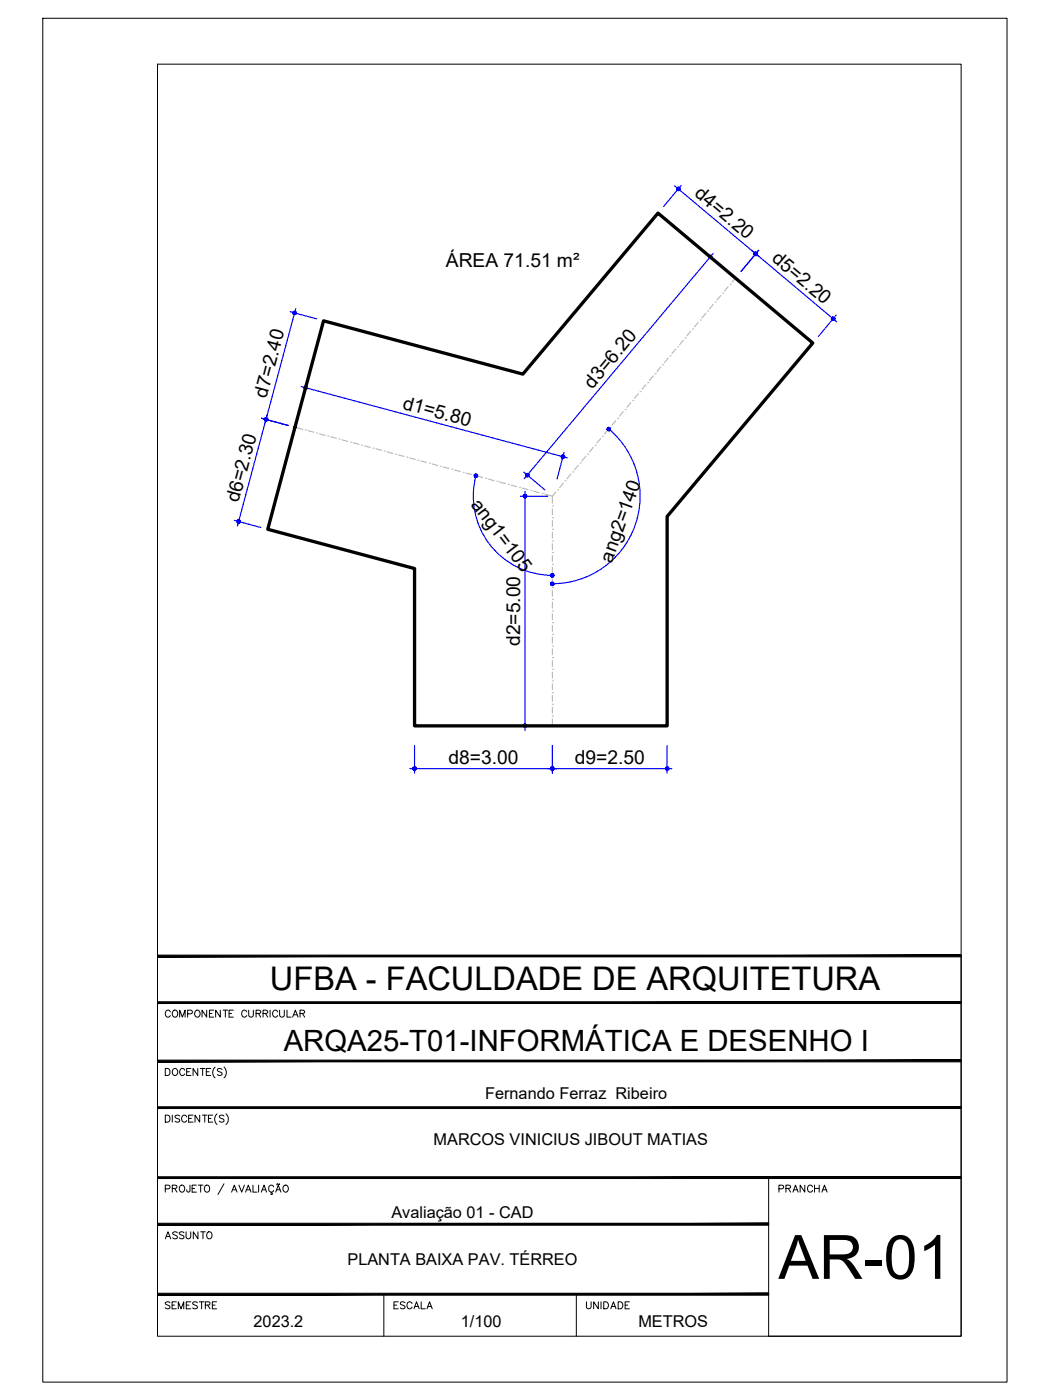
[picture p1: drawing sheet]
<svg xmlns="http://www.w3.org/2000/svg" width="229mm" height="305mm" viewBox="0 0 229 305" stroke-linecap="round" stroke-linejoin="round" font-family="sans-serif">
<!-- layer: ARQ_EIXO CINZA 04 -->
<g fill="none" stroke="#bababa" stroke-width=".25">
<path d="M143.8 79.9l-.8 1M144.3 79.4h.1M145.5 77.9l-.8 1M145.9 77.5h.1M147.1 76l-.8 1M147.5 75.5h.1M148.8 74.1l-.8 1M149.2 73.6h.1M150.4 72.1l-.8 1M150.8 71.6h.1M152 70.2l-.8 1M152.4 69.7h.1"/>
<path d="M153.7 68.2l-.9 1M154.1 67.7h.1M155.3 66.3l-.8 1M155.7 65.8h.1M156.9 64.3l-.8 1M157.3 63.8h.1M158.5 62.4l-.8 1M159 61.9h.1M160.1 60.5l-.7 .9M64.2 93l1.7 .5M66.5 93.6h.1M67.1 93.8l1.2 .3"/>
<path d="M68.9 94.3h.1M69.6 94.4l1.2 .4M71.4 94.9h.1M72 95.1l1.2 .3M73.8 95.6h.1M74.5 95.8l1.2 .3M76.3 96.3h.1M76.9 96.4l1.2 .3M78.7 96.9h.1M79.4 97.1l1.2 .3M81.2 97.6h.1M81.8 97.7l1.3 .3"/>
<path d="M83.7 98.2h.1M84.3 98.4l1.2 .3M86.1 98.9h.1M86.7 99.1l1.3 .3M88.6 99.5h.1M89.2 99.7l1.2 .3M127.6 99.4l-.9 .9M127.9 98.9h.1M129.2 97.4l-.8 1M129.6 96.9h.1M130.8 95.5l-.8 .9M131.2 95h.1"/>
<path d="M132.4 93.5l-.8 1M132.8 93h.1M134.1 91.6l-.8 .9M134.5 91.1h.1M135.7 89.6l-.8 1M136.1 89.2h.1M137.3 87.7l-.8 .9M137.8 87.2h.1M139 85.7l-.9 1M139.4 85.3h.1M140.6 83.8l-.8 1M141 83.3h.1"/>
<path d="M142.2 81.8l-.8 1M142.6 81.4h.1M91 100.2h.1M91.7 100.4l1.1 .3M93.5 100.8h.1M94.1 101l1.2 .3M95.9 101.5h.1M96.5 101.7l1.2 .3M98.4 102.2h.1M99 102.3l1.2 .4M100.8 102.8h.1M101.4 103l1.3 .3"/>
<path d="M103.3 103.5h.1M103.9 103.6l1.2 .4M105.7 104.1h.1M106.3 104.3l1.3 .3M108.2 104.8h.1M108.8 104.9l1.2 .4M110.7 105.5h.1M111.3 105.6l1.2 .4M113.1 106.1h.1M113.7 106.3l1.2 .3M115.6 106.8h.1M116.2 106.9l1.2 .4"/>
<path d="M118 107.4h.1M118.6 107.6l1.7 .4M120.3 117.8h.1M120.3 115.2h.1M120.3 112.7h.1M120.3 110.2h.1M120.3 110.8v1.3M120.3 113.3v1.3M120.3 115.9v1.2M120.3 118.4v1.3M121 107.1l-.7 .9v1.5M121.4 106.6h.1"/>
<path d="M122.6 105.2l-.8 1M123 104.7h.1M124.2 103.3l-.8 .9M124.7 102.7h.1M125.9 101.3l-.8 1M126.3 100.8h.1M120.3 138.1h.1M120.3 135.6h.1M120.3 133h.1M120.3 130.5h.1M120.3 127.9h.1M120.3 125.4h.1"/>
<path d="M120.3 122.9h.1M120.3 120.3h.1M120.3 120.9v1.3M120.3 123.5v1.3M120.3 126v1.3M120.3 128.6v1.2M120.3 131.1v1.3M120.3 133.6v1.3M120.3 136.2v1.3M120.3 138.7v1.3M120.3 155.9h.1M120.3 153.3h.1"/>
<path d="M120.3 150.8h.1M120.3 148.3h.1M120.3 145.7h.1M120.3 143.2h.1M120.3 140.6h.1M120.3 141.3v1.2M120.3 143.8v1.3M120.3 146.3v1.3M120.3 148.9v1.3M120.3 151.4v1.3M120.3 154v1.2M120.3 156.5v1.5"/>
</g>
<!-- layer: COTA AZUL -->
<g fill="none" stroke="#00f" stroke-width=".25">
<path d="M146.9 40.5l18.4 15.4M148.3 40.3l-3.8 4.7M153.9 55.3l4.6 3.9M155.3 55.2l-41.2 49M163.8 54.6l18.4 15.5M165.2 54.5l-3.9 4.6M63.2 67.9l5.8 1.5M64.4 67.2l-12.7 47.3M182 68.6l-3.8 4.6M56.9 91.1l5.8 1.5M65.6 84.2l57.9 15.5M66.8 83.4l-1.6 5.8"/>
<path d="M122.8 98.5l-1.5 5.8M132.5 93.4a19.1 19.1 0 0 1 5.7 21.1 19.1 19.1 0 0 1-17.9 12.6M51 113.3l5.8 1.6M103.6 103.5a17.3 17.3 0 0 0 16.7 21.8M113.3 108h6M114 102.8l4.6 3.8M114.3 107v52M113.3 158h6M89.2 167.3h57.1M90.3 162.3v6M120.3 162.3v6M145.2 162.3v6"/>
</g>
<!-- layer: 0 -->
<g fill="#00f" stroke="#00f" stroke-width=".22">
<path d="M66.2 84.3v.2l.3-.1zM66.2 84.5l.3-.1-.2 .3zM66.3 84.7l.1 .1 .1-.4z"/>
<path d="M66.5 84.4l-.1 .4h.2zM66.5 84.4l.3 .3-.2 .1zM66.5 84.4l.3 .3 .1-.2z"/>
<path d="M66.5 84.4l.4 .1v-.2zM66.8 84.2l.1 .1-.4 .1zM66.6 84l-.1 .4 .3-.2z"/>
<path d="M66.4 84l.1 .4 .1-.4zM66.3 84.2l.1-.2 .1 .4zM66.3 84.2l-.1 .1 .3 .1z"/>
<path d="M122.6 99.4l.3 .1v-.2zM122.6 99.4l.2-.3 .1 .2zM122.6 99.1v.3l.2-.3z"/>
<path d="M122.5 99.1l.1 .3v-.3zM122.3 99.1h.2l.1 .3zM122.3 99.1l-.1 .2 .4 .1z"/>
<path d="M122.2 99.3v.2l.4-.1zM122.2 99.5l.4-.1-.3 .3zM122.6 99.4l-.3 .3 .2 .1z"/>
<path d="M122.6 99.4l-.1 .4h.1zM122.6 99.4l.2 .3-.2 .1zM122.6 99.4l.2 .3 .1-.2z"/>
<path d="M114.1 107.7l.2 .3v-.3zM114.1 107.7l.2 .3-.3-.2zM114 107.8l-.1 .2h.4z"/>
<path d="M113.9 108l.1 .2 .3-.2zM114 108.2l.3-.2-.2 .3zM114.3 108l-.2 .3 .2 .1z"/>
<path d="M114.3 108v.4l.2-.1zM114.3 108l.3 .2-.1 .1zM114.3 108l.3 .2v-.2z"/>
<path d="M114.3 108h.3v-.2zM114.5 107.7l.1 .1-.3 .2zM114.3 107.7v.3l.2-.3z"/>
<path d="M114.3 158v.4l.2-.1zM114.3 158l.3 .2-.1 .1zM114.3 158l.3 .2v-.2z"/>
<path d="M114.3 158h.3v-.2zM114.5 157.7l.1 .1-.3 .2zM114.3 157.6v.4l.2-.3z"/>
<path d="M114.1 157.7l.2 .3v-.4zM114.1 157.7l.2 .3-.3-.2zM114 157.8l-.1 .2h.4z"/>
<path d="M113.9 158l.1 .2 .3-.2zM114 158.2l.3-.2-.2 .3zM114.3 158l-.2 .3 .2 .1z"/>
<path d="M114.8 103.4l-.2 .3 .1 .1zM114.8 103.4l.1 .4h-.2zM114.8 103.4l.1 .4 .2-.1z"/>
<path d="M114.8 103.4l.3 .3v-.2zM114.8 103.4l.3-.1v.2zM115 103.2l-.2 .2 .3-.1z"/>
<path d="M114.9 103.1l-.1 .3 .2-.2zM114.7 103.1h.2l-.1 .3zM114.5 103.2l.3 .2-.1-.3z"/>
<path d="M114.5 103.2l-.1 .2h.4zM114.4 103.4h.4l-.4 .1zM114.4 103.5l.2 .2 .2-.3z"/>
<path d="M154.7 55.6l-.1 .4 .3-.3zM154.5 55.6h.2l-.1 .4zM154.3 55.7l.3 .3-.1-.4z"/>
<path d="M154.3 55.7v.2l.3 .1zM154.3 55.9l.3 .1-.3 .1zM154.3 56.1l.1 .1 .2-.2z"/>
<path d="M154.4 56.2l.2 .1v-.3zM154.6 56l.2 .3h-.2zM154.6 56l.2 .3 .1-.1z"/>
<path d="M154.6 56l.3 .2 .1-.2zM154.6 56l.4-.2v.2zM154.9 55.7l-.3 .3 .4-.2z"/>
<path d="M147.4 40.9l-.1 .2h.4zM147.3 41.1h.4l-.4 .1zM147.3 41.2l.1 .2 .3-.3z"/>
<path d="M147.7 41.1l-.3 .3 .2 .1zM147.7 41.1l.1 .4h-.2zM147.7 41.1l.1 .4 .2-.1z"/>
<path d="M147.7 41.1l.3 .3v-.2zM147.7 41.1l.3-.1v.2zM147.9 40.9l-.2 .2 .3-.1z"/>
<path d="M147.7 40.8v.3l.2-.2zM147.6 40.8h.1v.3zM147.4 40.9l.3 .2-.1-.3z"/>
<path d="M164.5 55.2l.3 .3 .1-.2zM164.5 55.2l.4-.1v.2zM164.8 55l-.3 .2 .4-.1z"/>
<path d="M164.6 54.9l-.1 .3 .3-.2zM164.4 54.9h.2l-.1 .3zM164.3 55l.2 .2-.1-.3z"/>
<path d="M164.3 55l-.1 .2h.3zM164.2 55.2h.3l-.3 .2zM164.2 55.4l.1 .1 .2-.3z"/>
<path d="M164.5 55.2l-.2 .3 .2 .1zM164.5 55.2l.2 .4h-.2zM164.5 55.2l.2 .4 .1-.1z"/>
<path d="M164.3 55l-.1 .2h.3zM164.2 55.2h.3l-.3 .2zM164.2 55.4l.1 .1 .2-.3z"/>
<path d="M164.5 55.2l-.2 .3 .2 .1zM164.5 55.2l.2 .4h-.2zM164.5 55.2l.2 .4 .1-.1z"/>
<path d="M164.5 55.2l.3 .3 .1-.2zM164.5 55.2l.4-.1v.2zM164.8 55l-.3 .2 .4-.1z"/>
<path d="M164.6 54.9l-.1 .3 .3-.2zM164.4 54.9h.2l-.1 .3zM164.3 55l.2 .2-.1-.3z"/>
<path d="M181.4 69.4l.3 .2 .1-.1zM181.4 69.4l.3-.1 .1 .2zM181.6 69.1l-.2 .3 .3-.1z"/>
<path d="M181.4 69v.4l.2-.3zM181.3 69h.1v.4zM181.1 69.2l.3 .2-.1-.4z"/>
<path d="M181.1 69.2l-.1 .1 .4 .1zM181 69.3l.4 .1-.4 .1zM181 69.5l.1 .2 .3-.3z"/>
<path d="M181.4 69.4l-.3 .3 .2 .1zM181.4 69.4l.1 .4h-.2zM181.4 69.4l.1 .4 .2-.2z"/>
<path d="M57.8 91l.1 .3 .1-.3zM57.7 91.1l.1-.1 .1 .3zM57.7 91.1l-.1 .1 .3 .1z"/>
<path d="M57.6 91.2v.2l.3-.1zM57.6 91.4l.3-.1-.2 .3zM57.7 91.6l.1 .1 .1-.4z"/>
<path d="M57.9 91.3l-.1 .4h.2zM57.9 91.3l.3 .3-.2 .1zM57.9 91.3l.3 .3 .1-.2z"/>
<path d="M57.9 91.3l.4 .1v-.2zM58.2 91.1l.1 .1-.4 .1zM58 91l-.1 .3 .3-.2z"/>
<path d="M51.9 113.5v.4h.2zM51.9 113.5l.3 .3-.1 .1zM51.9 113.5l.3 .3 .1-.2z"/>
<path d="M51.9 113.5l.4 .1v-.1zM51.9 113.5l.3-.2 .1 .2zM52.1 113.2l-.2 .3 .3-.2z"/>
<path d="M51.9 113.2v.3l.2-.3zM51.7 113.3l.2-.1v.3zM51.7 113.3l-.1 .2h.3z"/>
<path d="M51.6 113.5v.1l.3-.1zM51.6 113.6l.3-.1-.2 .3zM51.9 113.5l-.2 .3 .2 .1z"/>
<path d="M57.9 91.3l-.1 .4h.2zM57.9 91.3l.3 .3-.2 .1zM57.9 91.3l.3 .3 .1-.2z"/>
<path d="M57.9 91.3l.4 .1v-.2zM58.2 91.1l.1 .1-.4 .1zM58 91l-.1 .3 .3-.2z"/>
<path d="M57.8 91l.1 .3 .1-.3zM57.7 91.1l.1-.1 .1 .3zM57.7 91.1l-.1 .1 .3 .1z"/>
<path d="M57.6 91.2v.2l.3-.1zM57.6 91.4l.3-.1-.2 .3zM57.7 91.6l.1 .1 .1-.4z"/>
<path d="M64.1 67.8v.4l.1-.4zM63.9 67.9l.2-.1v.4zM63.9 67.9l-.1 .1 .3 .2z"/>
<path d="M63.8 68v.2h.3zM63.8 68.2h.3l-.2 .2zM63.9 68.4l.2 .1v-.3z"/>
<path d="M64.1 68.2v.3h.1zM64.1 68.2l.3 .2-.2 .1zM64.1 68.2l.3 .2 .1-.2z"/>
<path d="M64.1 68.2h.4v-.2zM64.4 67.9l.1 .1-.4 .2zM64.2 67.8l-.1 .4 .3-.3z"/>
<path d="M120.3 167.3h.3v-.2zM120.4 167l.2 .1-.3 .2zM120.3 167v.3l.1-.3z"/>
<path d="M120.1 167l.2 .3v-.3zM120.1 167l.2 .3-.4-.2zM119.9 167.1v.2h.4z"/>
<path d="M119.9 167.3v.2l.4-.2zM119.9 167.5l.4-.2-.2 .3zM120.3 167.3l-.2 .3 .2 .1z"/>
<path d="M120.3 167.3v.4l.1-.1zM120.3 167.3l.3 .2-.2 .1zM120.3 167.3l.3 .2v-.2z"/>
<path d="M89.9 167.3v.2l.4-.2zM89.9 167.5l.4-.2-.2 .3zM90.3 167.3l-.2 .3 .2 .1z"/>
<path d="M90.3 167.3v.4l.1-.1zM90.3 167.3l.3 .2-.2 .1zM90.3 167.3l.3 .2v-.2z"/>
<path d="M90.3 167.3h.3v-.2zM90.4 167l.2 .1-.3 .2zM90.3 167v.3l.1-.3z"/>
<path d="M90.1 167l.2 .3v-.3zM89.9 167.1l.2-.1 .2 .3zM89.9 167.1v.2h.4z"/>
<path d="M145.2 167.3h.4v-.2zM145.5 167l.1 .1-.4 .2zM145.2 167v.3l.3-.3z"/>
<path d="M145.1 167l.1 .3v-.3zM145.1 167l.1 .3-.3-.2zM144.9 167.1v.2h.3z"/>
<path d="M144.9 167.3v.2l.3-.2zM144.9 167.5l.3-.2-.1 .3zM145.2 167.3l-.1 .3 .1 .1z"/>
<path d="M145.2 167.3v.4l.3-.1zM145.2 167.3l.4 .2-.1 .1zM145.2 167.3l.4 .2v-.2z"/>
<path d="M119.9 167.3v.2l.4-.2zM119.9 167.5l.4-.2-.2 .3zM120.3 167.3l-.2 .3 .2 .1z"/>
<path d="M120.3 167.3v.4l.1-.1zM120.3 167.3l.3 .2-.2 .1zM120.3 167.3l.3 .2v-.2z"/>
<path d="M120.3 167.3h.3v-.2zM120.4 167l.2 .1-.3 .2zM120.3 167v.3l.1-.3z"/>
<path d="M120.1 167l.2 .3v-.3zM120.1 167l.2 .3-.4-.2zM119.9 167.1v.2h.4z"/>
<path d="M103.5 103.2l.1 .3 .1-.3zM103.3 103.3l.2-.1 .1 .3zM103.3 103.3v.2h.3z"/>
<path d="M103.3 103.5v.2l.3-.2zM103.3 103.7l.3-.2-.3 .3zM103.6 103.5l-.3 .3 .2 .1z"/>
<path d="M103.6 103.5l-.1 .4h.2zM103.6 103.5l.3 .3-.2 .1zM103.6 103.5l.3 .3 .1-.1z"/>
<path d="M103.6 103.5l.4 .2v-.2zM103.6 103.5l.3-.2 .1 .2zM103.7 103.2l-.1 .3 .3-.2z"/>
<path d="M120.3 125.3h.3v-.2zM120.4 124.9l.2 .2-.3 .2zM120.3 124.9v.4l.1-.4z"/>
<path d="M120.1 124.9l.2 .4v-.4zM120.1 124.9l.2 .4-.4-.2zM119.9 125.1v.2h.4z"/>
<path d="M119.9 125.3v.1l.4-.1zM119.9 125.4l.4-.1-.2 .3zM120.3 125.3l-.2 .3h.2z"/>
<path d="M120.3 125.3v.3h.1zM120.3 125.3l.3 .1-.2 .2zM120.3 125.3l.3 .1v-.1z"/>
<path d="M119.9 127.1v.2l.4-.2zM119.9 127.3l.4-.2-.2 .3zM120.3 127.1l-.2 .3 .2 .1z"/>
<path d="M120.3 127.1v.4l.1-.1zM120.3 127.1l.3 .2-.2 .1zM120.3 127.1l.3 .2v-.2z"/>
<path d="M120.3 127.1h.3v-.2zM120.4 126.8l.2 .1-.3 .2zM120.3 126.7v.4l.1-.3z"/>
<path d="M120.1 126.8l.2 .3v-.4zM120.1 126.8l.2 .3-.4-.2zM119.9 126.9v.2h.4z"/>
<path d="M132.2 93.2v.1l.3 .1zM132.2 93.3l.3 .1-.3 .1zM132.2 93.5l.1 .2 .2-.3z"/>
<path d="M132.5 93.4l-.2 .3 .2 .1zM132.5 93.4l.2 .4h-.2zM132.5 93.4l.2 .4 .1-.2z"/>
<path d="M132.5 93.4l.3 .2 .1-.1zM132.5 93.4l.4-.1v.2zM132.8 93.1l-.3 .3 .4-.1z"/>
<path d="M132.6 93l-.1 .4 .3-.3zM132.4 93h.2l-.1 .4zM132.2 93.2l.3 .2-.1-.4z"/>
</g>
<path d="M70.4 69.9l43.4 11.5 29.5-35 33.7 28.3-31.8 37.7v45.6h-54.9v-34.2l-32-8.6z" fill="none" stroke="#000" stroke-width=".72"/>
<!-- layer: MRG_EXTERNA -->
<path d="M9.3 4h209.9v296.9h-209.9z" fill="none" stroke="#000" stroke-width=".22"/>
<!-- layer: MRG_INTERNA -->
<path d="M34.3 14h175v276.9h-175z" fill="none" stroke="#000" stroke-width=".22"/>
<!-- layer: SIMB_01 -->
<g fill="#000" stroke="#000" stroke-width=".22">
<path d="M34.3 218.1v.4l175-.4zM34.3 218.5l175-.4v.4z"/>
<path d="M34.3 207.9v.4l175-.4zM34.3 208.3l175-.4v.4z"/>
<path d="M34.3 230.8v.4l175-.4zM34.3 231.2l175-.4v.4z"/>
<path d="M34.3 256.2v.4l175-.4zM34.3 256.6l175-.4v.4z"/>
<path d="M34.3 241v.3l175-.3zM34.3 241.3l175-.3v.3z"/>
<path d="M34.3 266.3v.4l133-.4zM34.3 266.7l133-.4v.4z"/>
<path d="M34.3 282h133v-.4zM34.3 281.6h133l-133 .4z"/>
</g>
<g fill="none" stroke="#000" stroke-width=".22">
<path d="M45 219.9v1.5l-1-1.5v1.5M46.5 219.9h-.9v1.5h.9M48 219.9v1.5l-1.1-1.5v1.5M48.6 219.9h1M49.1 219.9v1.5M50.8 219.9h-.9v1.5h.9M54.1 219.9v1.1l.5 .4h.3l.3-.4v-1.1M58.8 219.9v1.5M60.9 219.9v1.1l.4 .4 .5-.2 .1-1.3M62.5 219.9v1.5h.9M209.3 208.1v82.8h-42v-34.5M36 232.6h.5a.82 .82 0 0 1 .5 .8 .82 .82 0 0 1-.5 .7h-.5z"/>
<path d="M37.1 220.3a.56 .56 0 0 0-.7-.4 .56 .56 0 0 0-.4 .6 .63 .63 0 0 0 .2 .8 .63 .63 0 0 0 .9-.2M37.7 220.1a.72 .72 0 0 1 1 .2 .72 .72 0 0 1-.3 1.1 .72 .72 0 0 1-.9-.4 .72 .72 0 0 1 .2-.9zM37.7 232.8a.72 .72 0 0 1 1 .2 .72 .72 0 0 1-.3 1.1 .72 .72 0 0 1-.9-.4 .72 .72 0 0 1 .2-.9zM39.1 221.4v-1.5l.6 1.5 .6-1.5v1.5M40.2 233a.56 .56 0 0 0-.6-.4 .56 .56 0 0 0-.5 .6 .63 .63 0 0 0 .3 .8 .63 .63 0 0 0 .8-.2M40.6 233.3h.6M40.9 220.7l.9-.1v-.5l-.3-.2h-.6v1.5M41.6 232.6h-1v1.5h1M42.7 220a.71 .71 0 0 1 .9 .7 .71 .71 0 0 1-.9 .7l-.3-.5v-.4zM43.1 232.6v1.5l-1.1-1.5v1.5M43.6 232.6h1M44.1 232.6v1.5"/>
<path d="M44.9 233.3h.6M45.6 220.6h.5M45.9 232.6h-1v1.5h1M46.8 232.3a1.57 1.57 0 0 0 0 2.4M48.3 232.8l-.3-.2-.7 .2 .2 .4 .5 .2 .3 .3v.2l-.3 .2-.7-.2M48.8 232.3a1.57 1.57 0 0 1 0 2.4M49.9 220.6h.5M53.7 220.3a.56 .56 0 0 0-.6-.4 .56 .56 0 0 0-.5 .6 .63 .63 0 0 0 .3 .8 .63 .63 0 0 0 .8-.2M55.8 220.6h.8l.2-.4-.4-.3h-.6v1.5M56.3 220.6l.5 .8M57.3 220.6h.8l.2-.4-.4-.3h-.6v1.5M57.8 220.6l.5 .8"/>
<path d="M60.5 220.3a.56 .56 0 0 0-.7-.4 .56 .56 0 0 0-.4 .6 .63 .63 0 0 0 .2 .8 .63 .63 0 0 0 .9-.2M63.7 221.4l.6-1.5 .6 1.5M63.9 220.9h.7M65.3 220.6h.9l.1-.4-.3-.3h-.7v1.5M65.8 220.6l.5 .8M36 242.8h.5a.82 .82 0 0 1 .5 .7 .82 .82 0 0 1-.5 .8h-.5zM36 258.8l.9-.1 .1-.6-1-.1v1.5M37.5 258.7l1-.1v-.5l-1-.1v1.5M37.5 242.8v1.5M38 258.7l.5 .8M39.1 243l-.3-.2-.7 .2 .2 .4 .7 .3 .1 .2v.2l-.3 .2-.7-.2M39.2 258.2a.72 .72 0 0 1 1 .2 .72 .72 0 0 1-.3 1.1 .72 .72 0 0 1-.9-.4 .72 .72 0 0 1 .2-.9z"/>
<path d="M40.6 243.2a.56 .56 0 0 0-.6-.4 .56 .56 0 0 0-.5 .6 .63 .63 0 0 0 .3 .8 .63 .63 0 0 0 .8-.2M41.1 243.5h.6M41.4 258l-.1 1.4-.4 .1-.2-.1-.1-.4M41.8 258.7h.6M42 242.8h-.9v1.5h.9M42.8 258h-1v1.5h1M43.2 258h1M43.5 242.8v1.5l-1-1.5v1.5M43.7 258v1.5M44.1 242.8h1M44.6 242.8v1.5M44.6 258.2a.63 .63 0 0 1 .8-.1 .63 .63 0 0 1 .2 .9 .57 .57 0 0 1-.5 .6 .57 .57 0 0 1-.6-.6z"/>
<path d="M45.4 243.5h.5M46.3 242.8h-.9v1.5h.9M47.2 242.5a1.57 1.57 0 0 0 0 2.3M48.8 243l-.4-.2-.6 .2 .1 .4 .7 .3 .2 .2v.2l-.4 .2-.6-.2M48.8 257.7l-1.3 2.4M49.2 242.5a1.57 1.57 0 0 1 0 2.3M50.4 259.5l.6-1.5 .6 1.5M50.7 259h.7M52 258l.6 1.5 .6-1.5M53.5 259.5l.6-1.5 .6 1.5M53.7 259h.7M55.1 258v1.5h.9"/>
<path d="M56.3 258v1.5M56.9 259.5l.6-1.5 .5 1.5M57.1 259h.7M59.1 259.5v.3l.2 .2h-.4M59.6 258.4a.6 .6 0 0 0-.9-.3 .6 .6 0 0 0-.2 .9 .54 .54 0 0 0 .4 .5 .54 .54 0 0 0 .7-.3M60 259.5l.6-1.5 .6 1.5M60.2 259h.8M60.3 257.8l-.1 .1M60.3 257.8h.2M60.5 257.8l.1 .1M60.6 257.9h.2M60.9 257.7l-.1 .2"/>
<path d="M61.8 258.2a.72 .72 0 0 1 1 .2 .72 .72 0 0 1-.3 1.1 .72 .72 0 0 1-.9-.4 .72 .72 0 0 1 .2-.9zM83.6 281.8v9.1M125.5 281.8v9.1"/>
</g>
<text font-size="13.3" x="169.5" y="278.4">AR-01</text>
<text font-size="7.1" x="58.8" y="215.6">UFBA - FACULDADE DE ARQUITETURA</text>
<text font-size="6.4" x="61.8" y="228.9">ARQA25-T01-INFORMÁTICA E DESENHO I</text>
<g font-size="4.4">
<text x="168.3" y="260.7">PRANCHA</text>
<text x="34.9" y="270.9">ASSUNTO</text>
<text x="34.9" y="286.1">SEMESTRE</text>
<text x="84.7" y="286.1">ESCALA</text>
<text x="126.3" y="286.1">UNIDADE</text>
</g>
<g font-size="4.2">
<text x="151" y="42.5" transform="rotate(40 151 42.5)">d4=2.20</text>
<text x="97.1" y="58.2">ÁREA 71.51 m²</text>
<text x="167.8" y="56.6" transform="rotate(40 167.8 56.6)">d5=2.20</text>
<text x="58" y="86.8" transform="rotate(-75 58 86.8)">d7=2.40</text>
<text x="87.5" y="88.9" transform="rotate(15 87.5 88.9)">d1=5.80</text>
<text x="129" y="84.8" transform="rotate(-50 129 84.8)">d3=6.20</text>
<text x="51.9" y="109.5" transform="rotate(-75 51.9 109.5)">d6=2.30</text>
<text x="102.4" y="109.9" transform="rotate(53 102.4 109.9)">ang1=105</text>
<text x="133.2" y="122.7" transform="rotate(-70 133.2 122.7)">ang2=140</text>
<text x="113.2" y="140.6" transform="rotate(-90 113.2 140.6)">d2=5.00</text>
<text x="97.7" y="166.3">d8=3.00</text>
<text x="125.1" y="166.3">d9=2.50</text>
</g>
<g font-size="3.5">
<text x="105.6" y="239.3">Fernando Ferraz Ribeiro</text>
<text x="94.4" y="249.3">MARCOS VINICIUS JIBOUT MATIAS</text>
<text x="85.2" y="265.2">Avaliação 01 - CAD</text>
<text x="75.6" y="275.4">PLANTA BAIXA PAV. TÉRREO</text>
<text x="55.2" y="289">2023.2</text>
<text x="100.3" y="289">1/100</text>
<text x="139" y="289">METROS</text>
</g>
</svg>
